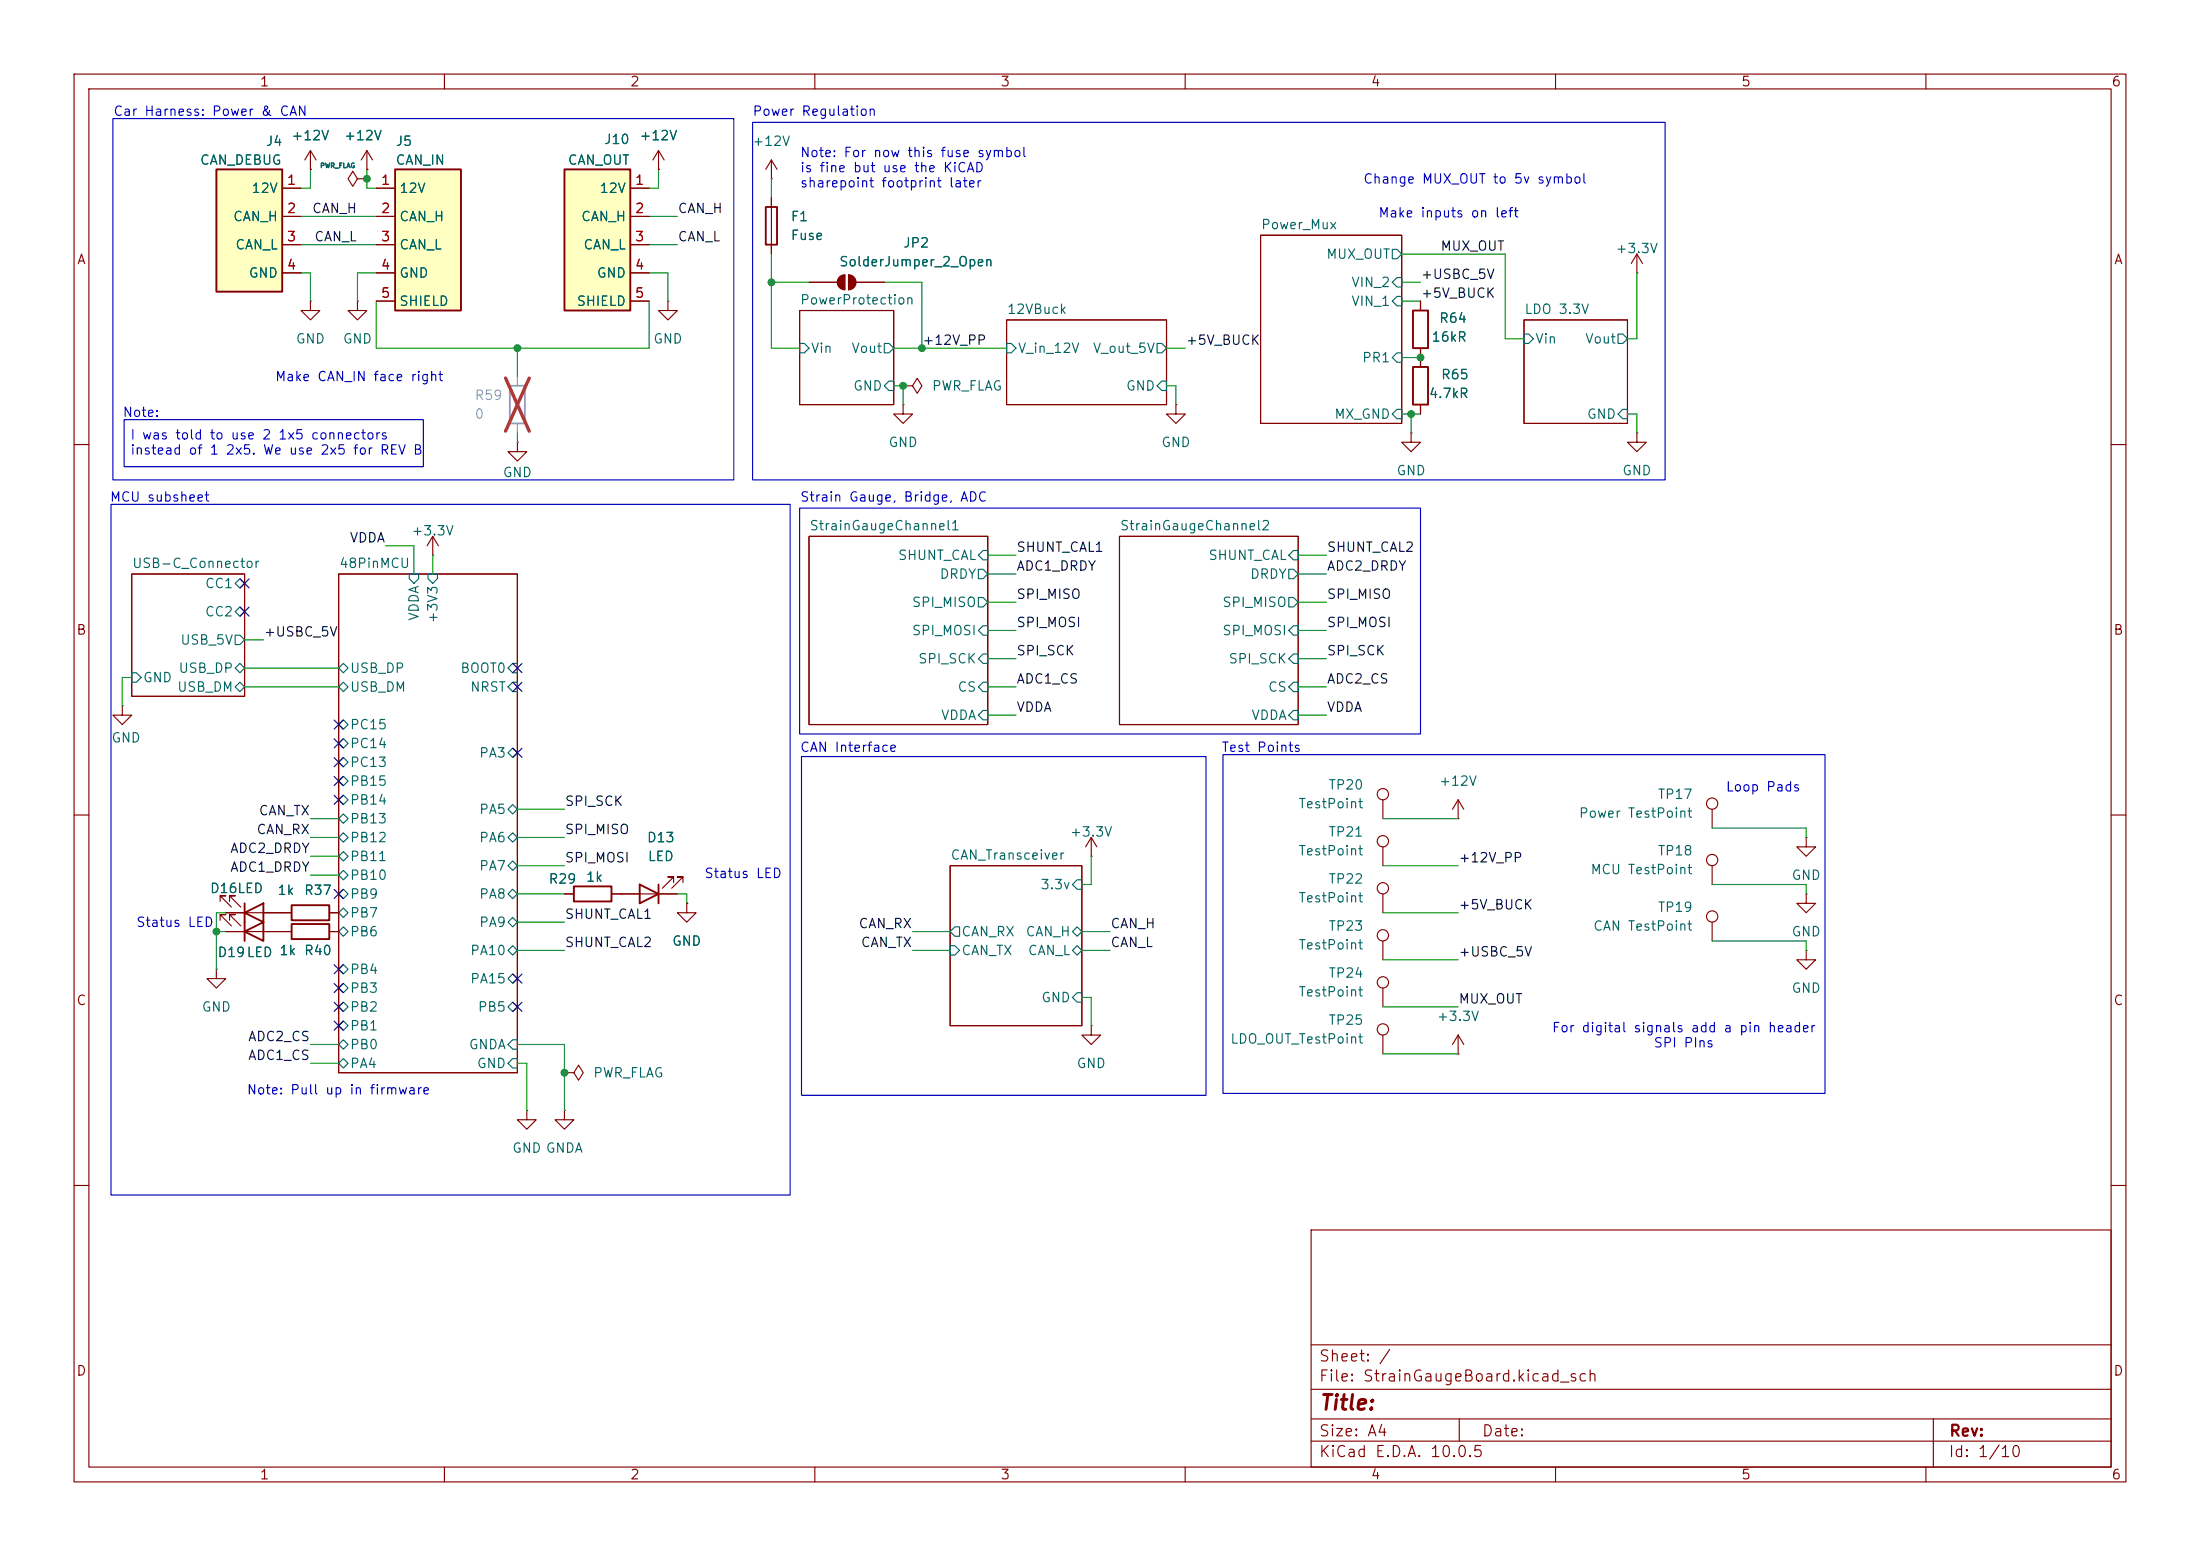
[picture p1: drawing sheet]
<svg xmlns="http://www.w3.org/2000/svg" width="297mm" height="210mm" viewBox="0 0 297 210" stroke-linecap="round" stroke-linejoin="round" font-family="sans-serif">
<g fill="none" stroke="#840000" stroke-width=".15">
<path d="M10 10h277v190h-277zM12 12h273v186h-273zM60 10v2M110 10v2M160 10v2M210 10v2M260 10v2M170.2 31.8h19v25.4h-19zM41.9 40.6v1.3h1.3l-1.3 1.3-1.3-1.3h1.3M41.9 40.6h.1M107.9 41.9h12.7v12.7h-12.7zM135.9 43.2h21.6v11.4h-21.6z"/>
<path d="M205.7 43.2h14v14h-14zM10 60h2M17.8 77.5h15.2v16.5h-15.2zM45.7 77.5h24.1v67.3h-24.1zM109.2 72.4h24.1v25.4h-24.1zM151.1 72.4h24.2v25.4h-24.2zM285 60h2M10 110h2M128.3 116.8h17.7v21.6h-17.7zM285 110h2M231.1 124.5v2.5M243.8 120.7v1.2h1.3l-1.3 1.3-1.2-1.3h1.2"/>
<path d="M243.8 120.7h.1M10 160h2M177 166h108v32h-108zM285 160h2M60 198v2M110 198v2M160 198v2M177 194.5h108M177 191.5h108M177 187.5h108M177 181.5h108M197 191.5v3"/>
<path d="M210 198v2M260 198v2M261 191.5v6.5"/>
<circle cx="231.1" cy="123.7" r=".76"/>
</g>
<g fill="none" stroke="#006464" stroke-width=".15">
<path d="M188 33.7h.6l.6 .6-.6 .6h-.6zM188.6 37.5h.6v1.2h-.6l-.6-.6zM107.9 46.4h.7l.6 .6-.6 .6h-.7zM119.4 46.4h.6l.6 .6-.6 .6h-.6zM120 51.4h.6v1.3h-.6l-.6-.6zM135.9 46.4h.6l.7 .6-.7 .6h-.6zM156.2 46.4h.6l.7 .6-.7 .6h-.6zM156.8 51.4h.7v1.3h-.7l-.6-.6zM188.6 55.2h.6v1.3h-.6l-.6-.6zM188.6 47.6h.6v1.3h-.6l-.6-.6zM188.6 40h.6v1.3h-.6l-.6-.7zM205.7 45.1h.7l.6 .6-.6 .7h-.7z"/>
<path d="M218.4 45.1h.7l.6 .6-.6 .7h-.7zM219.1 55.2h.6v1.3h-.6l-.7-.6zM31.7 78.7l.7-.6 .6 .6-.6 .7zM55.2 77.5h1.3v.6l-.6 .6-.7-.6zM57.8 77.5h1.3v.6l-.7 .6-.6-.6zM132.1 76.8h.6l.6 .7-.6 .6h-.6zM132.7 74.3h.6v1.3h-.6l-.6-.7zM174 76.8h.6l.7 .7-.7 .6h-.6zM174.6 74.3h.7v1.3h-.7l-.6-.7zM17.8 90.8h.6l.6 .6-.6 .7h-.6zM31.7 82.6l.7-.7 .6 .7-.6 .6zM31.7 85.7h.7l.6 .7-.6 .6h-.7z"/>
<path d="M31.7 92.7l.7-.6 .6 .6-.6 .6zM31.7 90.2l.7-.7 .6 .7-.6 .6zM45.7 97.8l.7-.6 .6 .6-.6 .6zM45.7 92.7l.7-.6 .6 .6-.6 .6zM46.4 89.5l.6 .7-.6 .6-.7-.6zM68.6 92.7l.6-.6h.6v1.2h-.6zM69.2 89.5h.6v1.3h-.6l-.6-.6zM132.1 80.6h.6l.6 .7-.6 .6h-.6zM132.7 84.5h.6v1.2h-.6l-.6-.6zM132.7 88.3h.6v1.2h-.6l-.6-.6zM132.7 92.1h.6v1.2h-.6l-.6-.6zM132.7 95.9h.6v1.3h-.6l-.6-.7z"/>
<path d="M174 80.6h.6l.7 .7-.7 .6h-.6zM174.6 84.5h.7v1.2h-.7l-.6-.6zM174.6 88.3h.7v1.2h-.7l-.6-.6zM174.6 92.1h.7v1.2h-.7l-.6-.6zM174.6 95.9h.7v1.3h-.7l-.6-.7zM45.7 118.1l.7-.6 .6 .6-.6 .6zM45.7 115.6l.7-.7 .6 .7-.6 .6zM45.7 113l.7-.6 .6 .6-.6 .7zM45.7 110.5l.7-.6 .6 .6-.6 .6zM45.7 105.4l.7-.6 .6 .6-.6 .6zM45.7 102.9l.7-.7 .6 .7-.6 .6zM45.7 100.3l.7-.6 .6 .6-.6 .7z"/>
<path d="M46.4 107.3l.6 .7-.6 .6-.7-.6zM68.6 101.6l.6-.6 .6 .6-.6 .6zM68.6 109.2l.6-.6 .6 .6-.6 .7zM68.6 113l.6-.6 .6 .6-.6 .7zM68.6 116.8l.6-.6 .6 .6-.6 .7zM145.4 118.7h.6v1.3h-.6l-.6-.6zM45.7 135.9l.7-.6 .6 .6-.6 .6zM45.7 133.4l.7-.7 .6 .7-.6 .6zM45.7 125.7l.7-.6 .6 .6-.6 .7zM45.7 123.2l.7-.6 .6 .6-.6 .6zM45.7 120.7l.7-.7 .6 .7-.6 .6zM46.4 137.8l.6 .6-.6 .7-.7-.7z"/>
<path d="M46.4 130.2l.6 .6-.6 .6-.7-.6zM68.6 120.7l.6-.7 .6 .7-.6 .6zM68.6 124.5l.6-.7 .6 .7-.6 .6zM68.6 128.3l.6-.7 .6 .7-.6 .6zM68.6 135.9l.6-.6 .6 .6-.6 .6zM69.2 131.4l.6 .7-.6 .6-.6-.6zM128.3 127.6h.6l.6 .7-.6 .6h-.6zM128.9 125.1h.6v1.3h-.6l-.6-.7zM144.8 125.7l.6-.6 .6 .6-.6 .7zM144.8 128.3l.6-.7 .6 .7-.6 .6zM145.4 134h.6v1.3h-.6l-.6-.7zM45.7 143.5l.7-.6 .6 .6-.6 .6z"/>
<path d="M45.7 141l.7-.7 .6 .7-.6 .6zM68.6 143.5l.6-.6h.6v1.2h-.6zM69.2 140.3h.6v1.3h-.6l-.6-.6z"/>
</g>
<path d="M76.2 22.9h8.9v19h-8.9z" fill="#ffffc2"/>
<path d="M76.2 22.9h8.9v19h-8.9z" fill="none" stroke="#840000" stroke-width=".25"/>
<g fill="none" stroke="#840000" stroke-width=".15">
<path d="M41.9 22.9h.1M41.9 20.3l-.8 1.3M41.9 20.3l.8 1.3M41.9 20.3v2.6M85.1 25.4h2.5M85.1 29.2h2.5M85.1 33h2.5M85.1 36.8h2.5M88.9 22.9h.1M88.9 20.3l-.8 1.3M88.9 20.3l.8 1.3M88.9 20.3v2.6"/>
<path d="M104.1 24.1h.1M104.1 21.6l-.7 1.3M104.1 21.6l.8 1.3M104.1 21.6v2.5M85.1 40.6h2.5M186.7 108v2.5M186.7 114.3v2.5M196.8 110.5h.1M196.8 108l-.7 1.2M196.8 108l.8 1.2M196.8 108v2.5M231.1 109.2v2.6"/>
<path d="M231.1 116.8v2.6M243.8 113v1.3h1.3l-1.3 1.3-1.2-1.3h1.2M243.8 113h.1M92.7 121.9v1.3h1.3l-1.3 1.3-1.3-1.3h1.3M92.7 121.9h.1M186.7 120.7v2.5M76.2 144.8h1.3l.6-1 .6 1-.6 1-.6-1M76.2 144.8h.1"/>
<circle cx="186.7" cy="107.2" r=".76"/>
<circle cx="186.7" cy="113.5" r=".76"/>
<circle cx="186.7" cy="119.9" r=".76"/>
<circle cx="231.1" cy="108.5" r=".76"/>
<circle cx="231.1" cy="116.1" r=".76"/>
</g>
<path d="M29.2 22.9h8.9v16.5h-8.9z" fill="#ffffc2"/>
<path d="M29.2 22.9h8.9v16.5h-8.9z" fill="none" stroke="#840000" stroke-width=".25"/>
<path d="M38.1 25.4h2.5M38.1 29.2h2.5M38.1 33h2.5M38.1 36.8h2.5M49.5 22.9h.1M49.5 20.3l-.7 1.3M49.5 20.3l.8 1.3M49.5 20.3v2.6" fill="none" stroke="#840000" stroke-width=".15"/>
<path d="M53.3 22.9h8.9v19h-8.9z" fill="#ffffc2"/>
<path d="M53.3 22.9h8.9v19h-8.9zM103.4 27.9h1.5v5.1h-1.5zM190.8 49.5h2v5.1h-2zM190.8 41.9h2v5.1h-2zM77.5 119.6h5v2.1h-5zM86.4 119.4l2.5 1.3-2.5 1.2zM88.9 119.4v2.5M33 123.2l2.6-1.3v2.6zM33 125.7l2.6-1.2v2.5zM33 121.9v5.1M39.4 122.2h5v2h-5zM39.4 124.7h5v2h-5z" fill="none" stroke="#840000" stroke-width=".25"/>
<g fill="none" stroke="#840000" stroke-width=".15">
<path d="M38.1 25.4h2.5M38.1 29.2h2.5M38.1 33h2.5M38.1 36.8h2.5M41.9 22.9h.1M48.3 24.1l-.7-1-.6 1 .6 1 .7-1h1.2M49.5 24.1h.1M49.5 22.9h.1M50.8 25.4h2.5M50.8 29.2h2.5M50.8 33h2.5M50.8 36.8h2.5"/>
<path d="M85.1 25.4h2.5M85.1 29.2h2.5M85.1 33h2.5M85.1 36.8h2.5M88.9 22.9h.1M104.1 26.7v7.6M109.2 38.1h3.8M114 37.1v2M114.6 37.1v2M115.6 38.1h3.8M221 36.8h.1M221 34.3l-.8 1.3"/>
<path d="M221 34.3l.7 1.3M221 34.3v2.5M48.3 40.6v1.3h1.2l-1.2 1.3-1.3-1.3h1.3M48.3 40.6h.1M50.8 40.6h2.5M69.8 59.7v1.3h1.3l-1.3 1.2-1.2-1.2h1.2M69.8 59.7h.1M85.1 40.6h2.5M90.2 40.6v1.3h1.2l-1.2 1.3-1.3-1.3h1.3M90.2 40.6h.1M121.9 52.1h1.3l.6-1 .7 1-.7 1-.6-1M121.9 52.1h.1"/>
<path d="M121.9 54.6v1.3h1.3l-1.3 1.3-1.3-1.3h1.3M121.9 54.6h.1M158.7 54.6v1.3h1.3l-1.3 1.3-1.2-1.3h1.2M158.7 54.6h.1M190.5 58.4v1.3h1.3l-1.3 1.3-1.3-1.3h1.3M190.5 58.4h.1M191.8 40.6v1.3M191.8 47v2.5M191.8 54.6v1.3M221 58.4v1.3h1.2l-1.2 1.3-1.3-1.3h1.3M221 58.4h.1M58.4 74.9h.1"/>
<path d="M58.4 72.4l-.7 1.3M58.4 72.4l.8 1.3M58.4 72.4v2.5M16.5 95.3v1.2h1.3l-1.3 1.3-1.3-1.3h1.3M16.5 95.3h.1M90.9 119.1v-.7h-.7h.7l-1.5 1.5M92.2 119.1v-.7h-.8h.8l-1.5 1.5M147.3 115.6h.1M147.3 113l-.7 1.3M147.3 113l.8 1.3M147.3 113v2.6M29.2 130.8v1.3h1.3l-1.3 1.3-1.3-1.3h1.3"/>
<path d="M29.2 130.8h.1M29.7 121.7v-.8h.8h-.8l1.5 1.5M29.7 124.2v-.8h.8h-.8l1.5 1.6M30.5 123.2h8.9M30.5 125.7h8.9M31 121.7v-.8h.7h-.7l1.5 1.5M31 124.2v-.8h.7h-.7l1.5 1.6M44.4 123.2h1.3M44.4 125.7h1.3M76.2 120.7h1.3M82.5 120.7h8.9M92.7 121.9h.1"/>
<path d="M147.3 138.4v1.3h1.3l-1.3 1.3-1.3-1.3h1.3M147.3 138.4h.1M186.7 127v2.5M186.7 133.4v2.5M186.7 139.7v2.5M196.8 139.7l-.7 1.3M196.8 139.7l.8 1.3M196.8 139.7v2.5M243.8 128.3v1.2h1.3l-1.3 1.3-1.2-1.3h1.2M243.8 128.3h.1M71.1 149.9v1.2h1.3l-1.3 1.3-1.3-1.3h1.3M71.1 149.9h.1"/>
<path d="M76.2 149.9v1.2h1.3l-1.3 1.3-1.3-1.3h1.3M76.2 149.9h.1M196.8 142.2h.1"/>
<circle cx="186.7" cy="138.9" r=".76"/>
<circle cx="186.7" cy="132.6" r=".76"/>
<circle cx="186.7" cy="126.2" r=".76"/>
</g>
<path d="M68.8 52.1h2.1v5.1h-2.1z" fill="none" stroke="#a1a1a1" stroke-width=".25"/>
<path d="M69.8 50.8v1.3M69.8 57.2v1.2" fill="none" stroke="#a1a1a1" stroke-width=".15"/>
<path d="M68.2 51l3.3 7.2M71.5 51l-3.3 7.2" fill="none" stroke="#e12e31" stroke-width=".46"/>
<g fill="#840000" stroke="#840000" stroke-width=".15">
<path d="M113.3 37.4l.4-.3h.3v2a1.02 1.02 0 0 1-.9-.6 1.02 1.02 0 0 1 .2-1.1z"/>
<path d="M114.6 37.1a1.02 1.02 0 0 1 1 1 1.02 1.02 0 0 1-1 1z"/>
</g>
<g fill="none" stroke="#009600" stroke-width=".15">
<path d="M40.6 33h10.2M40.6 29.2h10.2M40.6 36.8h1.3v3.8M41.9 22.9v2.5h-1.3M49.5 22.9v2.5h1.3M50.8 36.8h-2.5v3.8M87.6 33h3.8M87.6 29.2h3.8M87.6 36.8h2.6v3.8M88.9 22.9v2.5h-1.3M104.1 34.3v12.7h3.8M104.1 38.1h5.1"/>
<path d="M104.1 24.1v2.6M119.4 38.1h5.1v8.9M189.2 38.1h2.6M189.2 34.3h14v11.4h2.5M221 36.8v8.9h-1.3M50.8 40.6v6.4h36.8v-6.4M69.8 47v3.8M69.8 58.4v1.3M120.6 47h15.3M120.6 52.1h1.3v2.5M157.5 47h2.5M157.5 52.1h1.2v2.5"/>
<path d="M189.2 48.3h2.6M189.2 55.9h2.6M189.2 40.6h2.6M190.5 55.9v2.5M219.7 55.9h1.3v2.5M52.1 73.7h3.8v3.8M58.4 74.9v2.6M133.3 74.9h3.9M133.3 77.5h3.9M175.3 74.9h3.8M175.3 77.5h3.8M17.8 91.4h-1.3v3.9"/>
<path d="M33 92.7h12.7M33 90.2h12.7M33 86.4h2.6M133.3 92.7h3.9M133.3 81.3h3.9M133.3 85.1h3.9M133.3 88.9h3.9M133.3 96.5h3.9M175.3 92.7h3.8M175.3 81.3h3.8M175.3 85.1h3.8M175.3 88.9h3.8"/>
<path d="M175.3 96.5h3.8M41.9 110.5h3.8M41.9 113h3.8M41.9 115.6h3.8M41.9 118.1h3.8M69.8 113h6.4M69.8 109.2h6.4M69.8 116.8h6.4M147.3 115.6v3.8h-1.3M186.7 110.5h10.1M186.7 116.8h10.1M231.1 119.4h12.7v1.3"/>
<path d="M231.1 111.8h12.7v1.2M29.2 125.7h1.3M30.5 123.2h-1.3v7.6M69.8 120.7h6.4M69.8 128.3h6.4M69.8 124.5h6.4M91.4 120.7h1.3v1.2M123.2 128.3h5.1M123.2 125.7h5.1M146 128.3h3.9M146 125.7h3.9M146 134.6h1.3v3.8"/>
<path d="M186.7 129.5h10.1M186.7 123.2h10.1M186.7 135.9h10.1M231.1 127h12.7v1.3M41.9 143.5h3.8M41.9 141h3.8M69.8 141h6.4v8.9M69.8 143.5h1.3v6.4M186.7 142.2h10.1"/>
</g>
<g fill="none" stroke="#000084" stroke-width=".15">
<path d="M32.4 78.1l1.2 1.2M33.6 78.1l-1.2 1.2M32.4 81.9l1.2 1.3M33.6 81.9l-1.2 1.3M45.1 99.7l1.2 1.2M45.1 97.2l1.2 1.2M46.3 99.7l-1.2 1.2M46.3 97.2l-1.2 1.2M69.2 89.6l1.3 1.2M69.2 92.1l1.3 1.2M70.5 89.6l-1.3 1.2M70.5 92.1l-1.3 1.2"/>
<path d="M45.1 104.8l1.2 1.2M45.1 107.3l1.2 1.3M45.1 102.3l1.2 1.2M46.3 104.8l-1.2 1.2M46.3 107.3l-1.2 1.3M46.3 102.3l-1.2 1.2M69.2 101l1.3 1.2M70.5 101l-1.3 1.2M45.1 130.2l1.2 1.2M45.1 132.7l1.2 1.3M45.1 120l1.2 1.3M45.1 135.3l1.2 1.2"/>
<path d="M45.1 137.8l1.2 1.2M46.3 130.2l-1.2 1.2M46.3 132.7l-1.2 1.3M46.3 120l-1.2 1.3M46.3 135.3l-1.2 1.2M46.3 137.8l-1.2 1.2M69.2 131.5l1.3 1.2M69.2 135.3l1.3 1.2M70.5 131.5l-1.3 1.2M70.5 135.3l-1.3 1.2"/>
</g>
<path d="M15.2 16h83.9v48.8h-83.9zM101.6 16.5h123.2v48.3h-123.2zM16.8 56.6h40.3v6.4h-40.3zM15 68.1h91.7v93.2h-91.7zM107.9 68.6h83.9v30.5h-83.9zM108.2 102.1h54.6v45.7h-54.6zM165.1 101.9h81.3v45.7h-81.3z" fill="none" stroke="#0000c2" stroke-width=".15"/>
<g fill="#009600" stroke="#009600" stroke-width=".14">
<circle cx="104.1" cy="38.1" r=".46"/>
<circle cx="124.5" cy="47" r=".46"/>
<circle cx="121.9" cy="52.1" r=".46"/>
<circle cx="191.8" cy="48.3" r=".46"/>
<circle cx="190.5" cy="55.9" r=".46"/>
<circle cx="29.2" cy="125.7" r=".46"/>
<circle cx="76.2" cy="144.8" r=".46"/>
<circle cx="69.8" cy="47" r=".46"/>
<circle cx="49.5" cy="24.1" r=".46"/>
</g>
<text font-size="2" fill="#840000" x="178" y="190.8">Title:</text>
<g font-size="1.5" fill="#840000">
<text x="178" y="184.1">Sheet: /</text>
<text x="178" y="186.8">File: StrainGaugeBoard.kicad_sch</text>
<text x="178" y="197">KiCad E.D.A. 10.0.5</text>
<text x="178" y="194.2">Size: A4</text>
<text x="200" y="194.2">Date:</text>
<text x="263" y="197">Id: 1/10</text>
<text x="263" y="194.2">Rev:</text>
</g>
<g font-size="1.3" fill="#840000">
<text x="35" y="12">1</text>
<text x="85" y="12">2</text>
<text x="135" y="12">3</text>
<text x="185" y="12">4</text>
<text x="235" y="12">5</text>
<text x="285" y="12">6</text>
<text x="10.3" y="36">A</text>
<text x="285.3" y="36">A</text>
<text x="10.2" y="86">B</text>
<text x="285.2" y="86">B</text>
<text x="10.2" y="136">C</text>
<text x="285.2" y="136">C</text>
<text x="10.2" y="186">D</text>
<text x="285.2" y="186">D</text>
<text x="35" y="200">1</text>
<text x="85" y="200">2</text>
<text x="135" y="200">3</text>
<text x="185" y="200">4</text>
<text x="235" y="200">5</text>
<text x="285" y="200">6</text>
</g>
<g font-size="1.3" fill="#0000c2">
<text x="15.2" y="16">Car Harness: Power &amp; CAN</text>
<text x="101.5" y="16">Power Regulation</text>
<text x="107.9" y="21.5">Note: For now this fuse symbol</text>
<text x="107.9" y="23.6">is fine but use the KiCAD</text>
<text x="107.9" y="25.6">sharepoint footprint later</text>
<text x="184" y="25.1">Change MUX_OUT to 5v symbol</text>
<text x="186" y="29.7">Make inputs on left</text>
<text x="37" y="51.8">Make CAN_IN face right</text>
<text x="16.5" y="56.6">Note:</text>
<text x="17.5" y="59.6">I was told to use 2 1x5 connectors</text>
<text x="17.5" y="61.7">instead of 1 2x5. We use 2x5 for REV B</text>
<text x="14.8" y="68">MCU subsheet</text>
<text x="107.9" y="68">Strain Gauge, Bridge, ADC</text>
<text x="107.9" y="101.8">CAN Interface</text>
<text x="164.8" y="101.8">Test Points</text>
<text x="232.9" y="107.1">Loop Pads</text>
<text x="95" y="118.8">Status LED</text>
<text x="18.3" y="125.4">Status LED</text>
<text x="209.4" y="139.6">For digital signals add a pin header</text>
<text x="223.2" y="141.7">SPI PIns</text>
<text x="33.2" y="148">Note: Pull up in firmware</text>
</g>
<g font-size="1.3" fill="#006464">
<text x="26.9" y="22.6">CAN_DEBUG</text>
<text x="35.8" y="20">J4</text>
<text x="39.2" y="19.3">+12V</text>
<text x="46.4" y="19.3">+12V</text>
<text x="53.3" y="20">J5</text>
<text x="53.3" y="22.6">CAN_IN</text>
<text x="76.6" y="22.6">CAN_OUT</text>
<text x="81.5" y="19.8">J10</text>
<text x="86.2" y="19.3">+12V</text>
<text x="101.5" y="20">+12V</text>
<text x="33.9" y="26.4">12V</text>
<text x="53.8" y="26.4">12V</text>
<text x="80.8" y="26.4">12V</text>
<text x="31.4" y="30.2">CAN_H</text>
<text x="31.7" y="34">CAN_L</text>
<text x="53.8" y="30.2">CAN_H</text>
<text x="53.8" y="34">CAN_L</text>
<text x="78.4" y="30.2">CAN_H</text>
<text x="78.7" y="34">CAN_L</text>
<text x="106.7" y="30.2">F1</text>
<text x="106.7" y="32.7">Fuse</text>
<text x="121.8" y="33.7">JP2</text>
<text x="170.2" y="31.3">Power_Mux</text>
<text x="179" y="35.3">MUX_OUT</text>
<text x="218" y="34.5">+3.3V</text>
<text x="33.5" y="37.8">GND</text>
<text x="53.8" y="37.8">GND</text>
<text x="53.8" y="41.6">SHIELD</text>
<text x="77.8" y="41.6">SHIELD</text>
<text x="80.5" y="37.8">GND</text>
<text x="107.9" y="41.4">PowerProtection</text>
<text x="113.2" y="36.3">SolderJumper_2_Open</text>
<text x="182.3" y="41.6">VIN_1</text>
<text x="182.3" y="39.1">VIN_2</text>
<text x="39.8" y="46.7">GND</text>
<text x="46.2" y="46.7">GND</text>
<text x="88.1" y="46.7">GND</text>
<text x="109.4" y="48">Vin</text>
<text x="114.8" y="48">Vout</text>
<text x="135.9" y="42.7">12VBuck</text>
<text x="137.3" y="48">V_in_12V</text>
<text x="147.4" y="48">V_out_5V</text>
<text x="193.2" y="46.4">16kR</text>
<text x="194.2" y="43.9">R64</text>
<text x="205.7" y="42.7">LDO 3.3V</text>
<text x="207.2" y="46.7">Vin</text>
<text x="213.9" y="46.7">Vout</text>
<text x="115.1" y="53">GND</text>
<text x="125.7" y="53">PWR_FLAG</text>
<text x="151.9" y="53">GND</text>
<text x="183.8" y="49.2">PR1</text>
<text x="194.4" y="51.5">R65</text>
<text x="180" y="56.8">MX_GND</text>
<text x="192.8" y="54">4.7kR</text>
<text x="214.2" y="56.8">GND</text>
<text x="67.8" y="64.7">GND</text>
<text x="119.9" y="60.7">GND</text>
<text x="156.7" y="60.7">GND</text>
<text x="188.4" y="64.5">GND</text>
<text x="218.9" y="64.5">GND</text>
<text x="109.2" y="71.9">StrainGaugeChannel1</text>
<text x="151.1" y="71.9">StrainGaugeChannel2</text>
<text x="17.8" y="77">USB-C_Connector</text>
<text x="45.7" y="77">48PinMCU</text>
<text x="55.5" y="72.6">+3.3V</text>
<text x="121.1" y="75.9">SHUNT_CAL</text>
<text x="163" y="75.9">SHUNT_CAL</text>
<text x="27.6" y="79.7">CC1</text>
<text x="27.6" y="83.5">CC2</text>
<text x="56.8" y="83.9" transform="rotate(-90 56.8 83.9)">VDDA</text>
<text x="123" y="82.2">SPI_MISO</text>
<text x="126.8" y="78.4">DRDY</text>
<text x="164.9" y="82.2">SPI_MISO</text>
<text x="168.7" y="78.4">DRDY</text>
<text x="24.3" y="87.3">USB_5V</text>
<text x="59.4" y="84.2" transform="rotate(-90 59.4 84.2)">+3V3</text>
<text x="123" y="86.1">SPI_MOSI</text>
<text x="123.9" y="89.9">SPI_SCK</text>
<text x="164.9" y="86.1">SPI_MOSI</text>
<text x="165.8" y="89.9">SPI_SCK</text>
<text x="19.2" y="92.4">GND</text>
<text x="23.8" y="93.7">USB_DM</text>
<text x="24" y="91.1">USB_DP</text>
<text x="47.2" y="93.7">USB_DM</text>
<text x="47.2" y="91.1">USB_DP</text>
<text x="62.1" y="91.1">BOOT0</text>
<text x="63.4" y="93.7">NRST</text>
<text x="129.2" y="93.7">CS</text>
<text x="171.1" y="93.7">CS</text>
<text x="15" y="100.5">GND</text>
<text x="47.2" y="101.3">PC14</text>
<text x="47.2" y="98.8">PC15</text>
<text x="126.9" y="97.5">VDDA</text>
<text x="168.9" y="97.5">VDDA</text>
<text x="47.2" y="106.4">PB15</text>
<text x="47.2" y="103.8">PC13</text>
<text x="64.6" y="102.6">PA3</text>
<text x="179.3" y="106.9">TP20</text>
<text x="194.2" y="106.4">+12V</text>
<text x="47.2" y="114">PB12</text>
<text x="47.2" y="111.5">PB13</text>
<text x="47.2" y="108.9">PB14</text>
<text x="64.6" y="110.2">PA5</text>
<text x="64.6" y="114">PA6</text>
<text x="87.2" y="114">D13</text>
<text x="144.4" y="113.2">+3.3V</text>
<text x="175.2" y="109.4">TestPoint</text>
<text x="179.3" y="113.2">TP21</text>
<text x="213.1" y="110.7">Power TestPoint</text>
<text x="223.7" y="108.2">TP17</text>
<text x="47.2" y="119.1">PB10</text>
<text x="47.2" y="116.5">PB11</text>
<text x="64.6" y="117.8">PA7</text>
<text x="74" y="119.6">R29</text>
<text x="79" y="119.3">1k</text>
<text x="87.4" y="116.5">LED</text>
<text x="128.2" y="116.3">CAN_Transceiver</text>
<text x="175.2" y="115.8">TestPoint</text>
<text x="179.3" y="119.6">TP22</text>
<text x="214.6" y="118.3">MCU TestPoint</text>
<text x="223.7" y="115.8">TP18</text>
<text x="241.8" y="119.1">GND</text>
<text x="28.3" y="120.9">D16LED</text>
<text x="37.4" y="121.1">1k</text>
<text x="41" y="121.1">R37</text>
<text x="47.2" y="124.2">PB7</text>
<text x="47.2" y="121.6">PB9</text>
<text x="64.6" y="121.6">PA8</text>
<text x="64.6" y="125.4">PA9</text>
<text x="140.4" y="120.3">3.3v</text>
<text x="175.2" y="122.1">TestPoint</text>
<text x="179.3" y="125.9">TP23</text>
<text x="215" y="125.9">CAN TestPoint</text>
<text x="223.7" y="123.4">TP19</text>
<text x="29.3" y="129.5">D19LED 1k</text>
<text x="41" y="129.2">R40</text>
<text x="47.2" y="131.8">PB4</text>
<text x="47.2" y="126.7">PB6</text>
<text x="63.4" y="129.2">PA10</text>
<text x="90.6" y="128">GND</text>
<text x="129.7" y="126.7">CAN_RX</text>
<text x="129.7" y="129.2">CAN_TX</text>
<text x="138.4" y="126.7">CAN_H</text>
<text x="138.7" y="129.2">CAN_L</text>
<text x="175.2" y="128.5">TestPoint</text>
<text x="241.8" y="126.7">GND</text>
<text x="27.1" y="136.9">GND</text>
<text x="47.2" y="136.9">PB2</text>
<text x="47.2" y="134.3">PB3</text>
<text x="63.4" y="133">PA15</text>
<text x="64.4" y="136.9">PB5</text>
<text x="140.5" y="135.6">GND</text>
<text x="175.2" y="134.8">TestPoint</text>
<text x="179.3" y="132.3">TP24</text>
<text x="241.8" y="134.3">GND</text>
<text x="47.2" y="141.9">PB0</text>
<text x="47.2" y="139.4">PB1</text>
<text x="63.2" y="141.9">GNDA</text>
<text x="166" y="141.2">LDO_OUT_TestPoint</text>
<text x="179.3" y="138.6">TP25</text>
<text x="193.9" y="138.1">+3.3V</text>
<text x="47.2" y="144.5">PA4</text>
<text x="64.3" y="144.5">GND</text>
<text x="80" y="145.7">PWR_FLAG</text>
<text x="145.3" y="144.5">GND</text>
<text x="69.1" y="155.9">GND GNDA</text>
</g>
<g font-size="1.3" fill="#a90000">
<text x="38.6" y="25.3">1</text>
<text x="38.6" y="29.1">2</text>
<text x="51.3" y="25.3">1</text>
<text x="51.3" y="29.1">2</text>
<text x="85.6" y="25.3">1</text>
<text x="85.6" y="29.1">2</text>
<text x="38.6" y="32.9">3</text>
<text x="51.3" y="32.9">3</text>
<text x="85.6" y="32.9">3</text>
<text x="38.6" y="36.7">4</text>
<text x="51.3" y="36.7">4</text>
<text x="51.3" y="40.5">5</text>
<text x="85.6" y="36.7">4</text>
<text x="85.6" y="40.5">5</text>
</g>
<g font-size="1.3" fill="#0f0f0f">
<text x="42" y="29.1">CAN_H</text>
<text x="91.4" y="29.1">CAN_H</text>
<text x="42.3" y="32.9">CAN_L</text>
<text x="91.4" y="32.9">CAN_L</text>
<text x="194.4" y="34.2">MUX_OUT</text>
<text x="191.7" y="38">+USBC_5V</text>
<text x="191.7" y="40.5">+5V_BUCK</text>
<text x="124.4" y="46.9">+12V_PP</text>
<text x="160" y="46.9">+5V_BUCK</text>
<text x="47.1" y="73.5">VDDA</text>
<text x="137.1" y="77.3">ADC1_DRDY</text>
<text x="137.1" y="74.8">SHUNT_CAL1</text>
<text x="179" y="74.8">SHUNT_CAL2</text>
<text x="179" y="77.3">ADC2_DRDY</text>
<text x="137.1" y="81.2">SPI_MISO</text>
<text x="179" y="81.2">SPI_MISO</text>
<text x="35.5" y="86.2">+USBC_5V</text>
<text x="137.1" y="85">SPI_MOSI</text>
<text x="137.1" y="88.8">SPI_SCK</text>
<text x="179" y="88.8">SPI_SCK</text>
<text x="179" y="85">SPI_MOSI</text>
<text x="137.1" y="92.6">ADC1_CS</text>
<text x="179" y="92.6">ADC2_CS</text>
<text x="137.1" y="96.4">VDDA</text>
<text x="179" y="96.4">VDDA</text>
<text x="34.5" y="112.9">CAN_RX</text>
<text x="34.8" y="110.4">CAN_TX</text>
<text x="76.2" y="109.1">SPI_SCK</text>
<text x="76.2" y="112.9">SPI_MISO</text>
<text x="31" y="118">ADC1_DRDY</text>
<text x="31" y="115.4">ADC2_DRDY</text>
<text x="76.2" y="116.7">SPI_MOSI</text>
<text x="196.8" y="116.7">+12V_PP</text>
<text x="76.2" y="124.3">SHUNT_CAL1</text>
<text x="115.8" y="125.6">CAN_RX</text>
<text x="149.8" y="125.6">CAN_H</text>
<text x="196.8" y="123.1">+5V_BUCK</text>
<text x="76.2" y="128.1">SHUNT_CAL2</text>
<text x="116.1" y="128.1">CAN_TX</text>
<text x="149.8" y="128.1">CAN_L</text>
<text x="196.8" y="129.4">+USBC_5V</text>
<text x="196.8" y="135.8">MUX_OUT</text>
<text x="33.4" y="143.4">ADC1_CS</text>
<text x="33.4" y="140.8">ADC2_CS</text>
</g>
<g font-size="1.3" fill="#989898">
<text x="64" y="54.3">R59</text>
<text x="64" y="56.8">0</text>
</g>
<text font-size=".6" fill="#006464" x="43.2" y="22.8">PWR_FLAG</text>
</svg>
